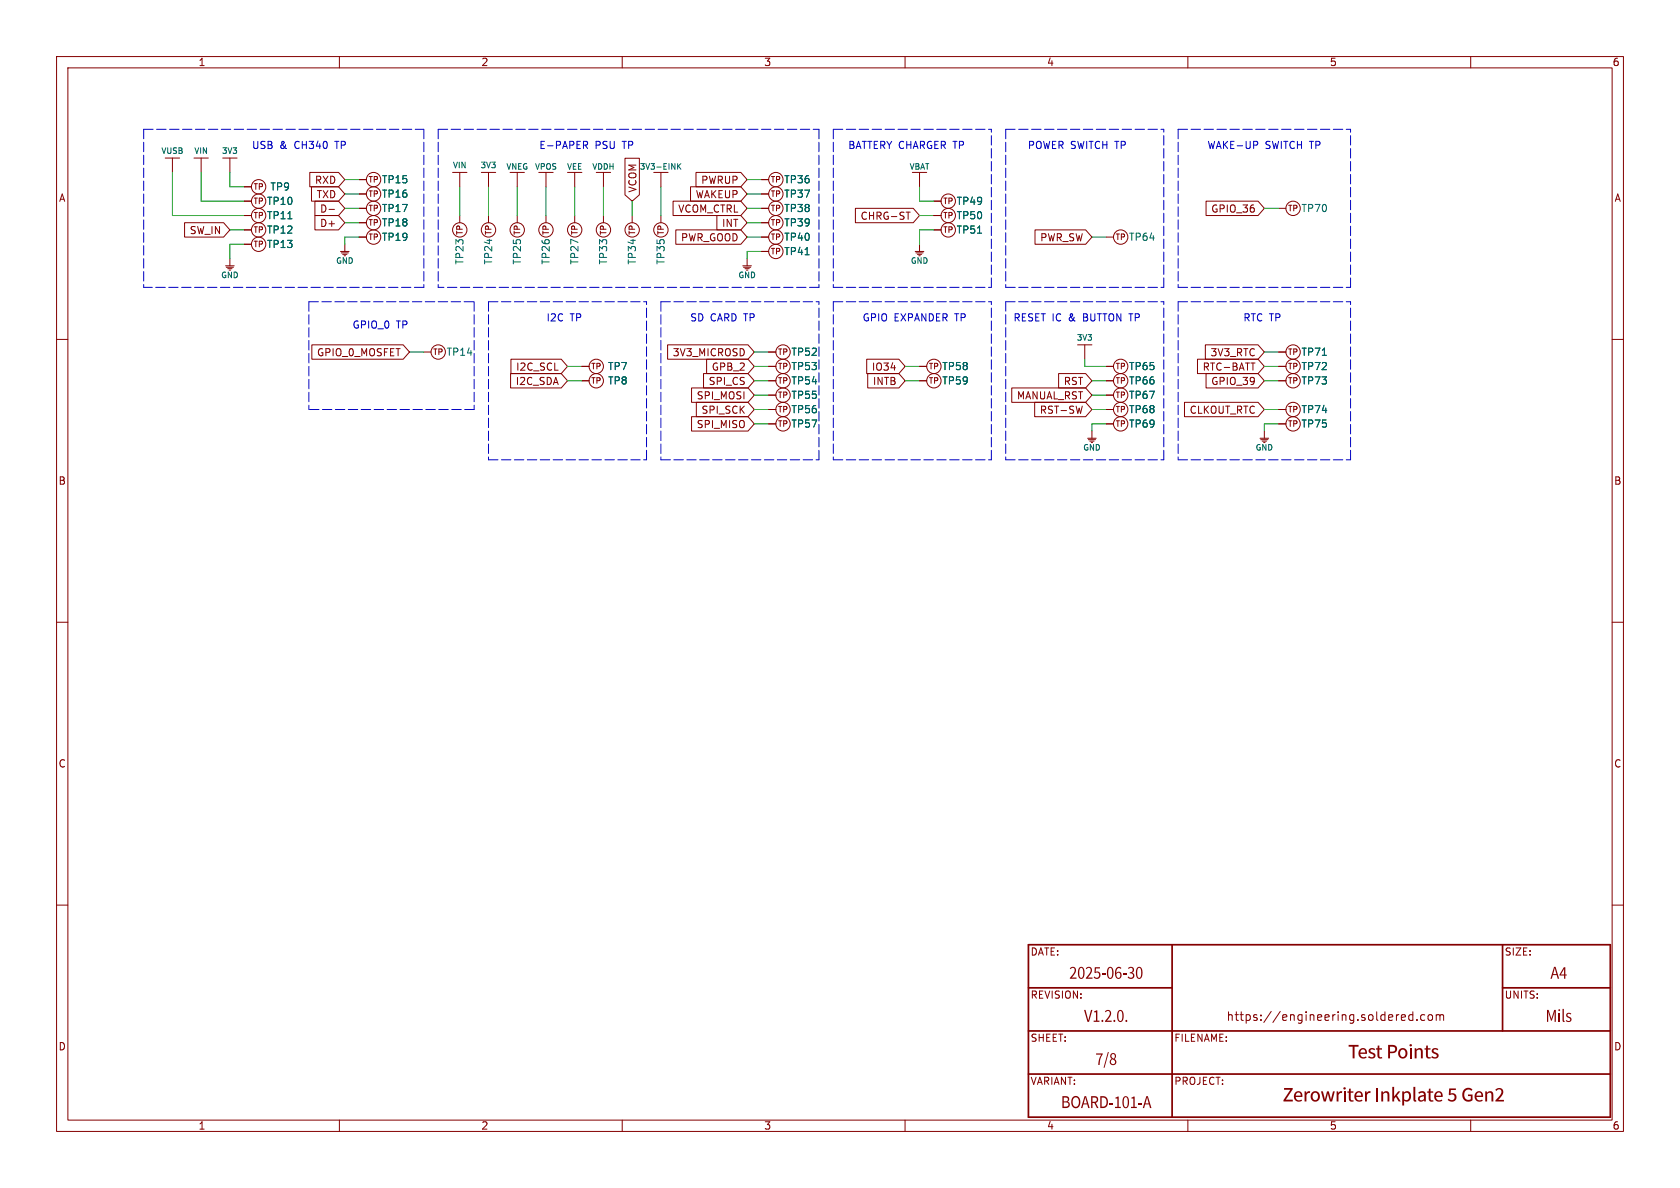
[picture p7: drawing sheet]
<svg xmlns="http://www.w3.org/2000/svg" width="297mm" height="210mm" viewBox="0 0 297 210" stroke-linecap="round" stroke-linejoin="round" font-family="sans-serif">
<g fill="none" stroke="#840000" stroke-width=".18">
<path d="M10 10h277v190h-277zM12 12h273v186h-273zM60 10v2M110 10v2M160 10v2M210 10v2M260 10v2M29.2 27.9h2.5M30.5 27.9v2.6M32.6 39.4h6.9l1.1 1.2-1.1 1.3h-6.9zM34.3 27.9h2.5M35.6 27.9v2.6"/>
<path d="M39.4 27.9h2.5M40.6 27.9v2.6M43.2 35.6h1.2M43.2 33h1.2M43.2 38.1h1.2M54.8 30.5h5l1.2 1.3-1.2 1.2h-5zM55.1 33h4.7l1.2 1.3-1.2 1.3h-4.7zM55.7 38.1h4.1l1.2 1.3-1.2 1.2h-4.1zM55.7 35.6h4.1l1.2 1.2-1.2 1.3h-4.1zM58.2 37h.9M63.5 39.4h1.3M63.5 36.8h1.3"/>
<path d="M63.5 31.8h1.3M63.5 34.3h1.3M80 30.5h2.5M81.3 30.5v2.5M81.3 38.1v1.3M85.1 30.5h2.5M86.4 30.5v2.5M86.4 38.1v1.3M90.2 30.5h2.5M91.4 30.5v2.5M91.4 38.1v1.3M95.2 30.5h2.6"/>
<path d="M96.5 30.5v2.5M96.5 38.1v1.3M100.3 30.5h2.6M101.6 30.5v2.5M101.6 38.1v1.3M105.4 30.5h2.5M106.7 30.5v2.5M106.7 38.1v1.3M110.5 28h2.5v6.4l-1.2 1.2-1.3-1.2zM111.8 38.1v1.3M115.6 30.5h2.5M116.8 30.5v2.5"/>
<path d="M116.8 38.1v1.3M119 35.6h12l1.1 1.2-1.1 1.3h-12zM122.1 33h8.9l1.1 1.3-1.1 1.3h-8.9zM123 30.5h8l1.1 1.3-1.1 1.2h-8zM126.7 38.1h4.3l1.1 1.3-1.1 1.2h-4.3zM134.6 39.4h1.3M134.6 36.8h1.3M134.6 31.8h1.3M134.6 34.3h1.3M151.2 36.8h10.2l1.2 1.3-1.2 1.3h-10.2zM160.2 37.5h.7M161.3 30.5h2.5"/>
<path d="M162.6 30.5v2.5M165.1 35.6h1.3M165.1 38.1h1.3M213.2 35.6h9.2l1.1 1.2-1.1 1.3h-9.2zM226.1 36.8h1.2M10 60h2M39.9 47h1.5M40 47.2h1.3M40.3 47.5h.7M40.5 47.8h.3M40.6 45.7v1.3M43.2 40.6h1.2"/>
<path d="M43.2 43.2h1.2M60.2 44.5h1.5M60.3 44.7h1.3M60.6 45h.7M60.8 45.2h.3M61 43.2v1.3M63.5 41.9h1.3M119.5 40.6h11.5l1.1 1.3-1.1 1.3h-11.5zM131.3 47h1.5M131.4 47.2h1.3M131.7 47.5h.8M132 47.8h.2"/>
<path d="M132.1 45.7v1.3M134.6 41.9h1.3M134.6 44.5h1.3M161.8 44.5h1.5M161.9 44.7h1.3M162.2 45h.7M162.4 45.2h.3M162.6 43.2v1.3M165.1 40.6h1.3M183 40.6h8.9l1.1 1.3-1.1 1.3h-8.9zM195.6 41.9h1.2M285 60h2"/>
<path d="M55.1 61h16.2l1.1 1.2-1.1 1.3h-16.2zM74.9 62.2h1.3M90.3 66h8.9l1.1 1.3-1.1 1.3h-8.9zM90.3 63.5h8.9l1.1 1.3-1.1 1.2h-8.9zM102.9 67.3h1.2M102.9 64.8h1.2M118 61h14.2l1.1 1.2-1.1 1.3h-14.2zM122.3 68.6h9.9l1.1 1.3-1.1 1.2h-9.9zM122.3 73.7h9.9l1.1 1.2-1.1 1.3h-9.9zM123.1 71.1h9.1l1.1 1.3-1.1 1.3h-9.1zM124.4 66h7.8l1.1 1.3-1.1 1.3h-7.8zM124.9 63.5h7.3l1.1 1.3-1.1 1.2h-7.3z"/>
<path d="M135.9 62.2h1.3M135.9 67.3h1.3M135.9 64.8h1.3M135.9 72.4h1.3M135.9 74.9h1.3M135.9 69.9h1.3M153.2 63.5h5.7l1.1 1.3-1.1 1.2h-5.7zM153.4 66h5.5l1.1 1.3-1.1 1.3h-5.5zM162.6 67.3h1.2M162.6 64.8h1.2M178.9 68.6h13l1.1 1.3-1.1 1.2h-13zM182.9 71.1h9l1.1 1.3-1.1 1.3h-9z"/>
<path d="M187.1 66h4.8l1.1 1.3-1.1 1.3h-4.8zM190.5 61h2.5M191.3 71.8l-.3 1.3M191.8 61v2.5M192.3 77.5h1.5M192.4 77.7h1.3M192.7 78h.7M192.9 78.2h.3M193 76.2v1.3M195.6 67.3h1.2M195.6 64.8h1.2M195.6 72.4h1.2"/>
<path d="M195.6 74.9h1.2M195.6 69.9h1.2M209.4 71.1h13l1.1 1.3-1.1 1.3h-13zM211.7 63.5h10.7l1.1 1.3-1.1 1.2h-10.7zM213.1 61h9.3l1.1 1.2-1.1 1.3h-9.3zM213.2 66h9.2l1.1 1.3-1.1 1.3h-9.2zM221.1 64.2h.8M222.8 77.5h1.5M222.9 77.7h1.3M223.1 78h.8M223.4 78.2h.2M223.5 76.2v1.3"/>
<path d="M226.1 62.2h1.2M226.1 67.3h1.2M226.1 64.8h1.2M226.1 72.4h1.2M226.1 74.9h1.2M10 110h2M285 110h2M10 160h2M285 160h2M248 179.4h.4l.1 .3-.8 .2M249.8 179.4h-.5l-.3 .3v.4l.2 .2h.6M249.8 178.9v1.5"/>
<path d="M251.9 179.4h-.5l-.2 .3v.4l.1 .2h.6M252.5 179.5l.2-.1 .5 .1 .1 .6-.2 .2-.4 .1-.2-.2zM253.9 179.5l.4-.1 .3 .2M253.9 179.4v1M254.6 179.6l.2-.2h.3l.1 1M254.6 179.6v.8M60 198v2M110 198v2M160 198v2M210 198v2M248.4 180.3l-.4 .1M250.5 180.2v.2"/>
<path d="M260 198v2"/>
<circle cx="45.7" cy="38.1" r="1.27"/>
<circle cx="45.7" cy="35.6" r="1.27"/>
<circle cx="45.7" cy="33" r="1.27"/>
<circle cx="66" cy="31.7" r="1.27"/>
<circle cx="66" cy="34.3" r="1.27"/>
<circle cx="66" cy="39.4" r="1.27"/>
<circle cx="66" cy="36.8" r="1.27"/>
<circle cx="137.2" cy="31.7" r="1.27"/>
<circle cx="137.2" cy="36.8" r="1.27"/>
<circle cx="137.2" cy="34.3" r="1.27"/>
<circle cx="137.2" cy="39.4" r="1.27"/>
<circle cx="167.6" cy="38.1" r="1.27"/>
<circle cx="167.6" cy="35.6" r="1.27"/>
<circle cx="228.6" cy="36.8" r="1.27"/>
<circle cx="45.7" cy="43.2" r="1.27"/>
<circle cx="45.7" cy="40.6" r="1.27"/>
<circle cx="66" cy="41.9" r="1.27"/>
<circle cx="81.3" cy="40.6" r="1.27"/>
<circle cx="86.4" cy="40.6" r="1.27"/>
<circle cx="91.4" cy="40.6" r="1.27"/>
<circle cx="96.5" cy="40.6" r="1.27"/>
<circle cx="101.6" cy="40.6" r="1.27"/>
<circle cx="106.7" cy="40.6" r="1.27"/>
<circle cx="111.8" cy="40.6" r="1.27"/>
<circle cx="116.8" cy="40.6" r="1.27"/>
<circle cx="137.2" cy="44.4" r="1.27"/>
<circle cx="137.2" cy="41.9" r="1.27"/>
<circle cx="167.6" cy="40.6" r="1.27"/>
<circle cx="198.1" cy="41.9" r="1.27"/>
<circle cx="77.5" cy="62.2" r="1.27"/>
<circle cx="105.4" cy="64.8" r="1.27"/>
<circle cx="105.4" cy="67.3" r="1.27"/>
<circle cx="138.4" cy="67.3" r="1.27"/>
<circle cx="138.4" cy="69.8" r="1.27"/>
<circle cx="138.4" cy="74.9" r="1.27"/>
<circle cx="138.4" cy="62.2" r="1.27"/>
<circle cx="138.4" cy="72.4" r="1.27"/>
<circle cx="138.4" cy="64.8" r="1.27"/>
<circle cx="165.1" cy="67.3" r="1.27"/>
<circle cx="165.1" cy="64.8" r="1.27"/>
<circle cx="198.1" cy="69.8" r="1.27"/>
<circle cx="198.1" cy="64.8" r="1.27"/>
<circle cx="198.1" cy="74.9" r="1.27"/>
<circle cx="198.1" cy="67.3" r="1.27"/>
<circle cx="198.1" cy="72.4" r="1.27"/>
<circle cx="228.6" cy="72.4" r="1.27"/>
<circle cx="228.6" cy="74.9" r="1.27"/>
<circle cx="228.6" cy="64.8" r="1.27"/>
<circle cx="228.6" cy="62.2" r="1.27"/>
<circle cx="228.6" cy="67.3" r="1.27"/>
</g>
<path d="M181.8 167h102.9v30.5h-102.9zM181.8 174.6h25.4M207.2 167v30.5M265.6 167v15.2M265.6 174.6h19.1M181.8 182.2h102.9M181.8 189.9h102.9" fill="none" stroke="#840000" stroke-width=".31"/>
<path d="M50.9 38.7h.7M119.8 28.9v1M119.9 29.3l.5 .6M120.4 28.9l-.6 .6M142.3 45h.8M172.8 41.2h.7M233.8 62.8h.7" fill="none" stroke="#006464" stroke-width=".18"/>
<path d="M103.2 25h.4l.3 .2-.1 .4-.6 .1M103.5 25.7l.4 .6M222.1 25l.3 .2-.1 .3-.2 .2" fill="none" stroke="#0000c2" stroke-width=".18"/>
<g fill="none" stroke="#0000c2" stroke-width=".18" stroke-dasharray="1.7 .6">
<path d="M25.4 22.9v27.9M25.4 22.9h49.5M74.9 22.9v27.9M77.5 22.9v27.9M77.5 22.9h67.3M144.8 22.9v27.9M147.3 22.9v27.9M147.3 22.9h28M177.8 22.9v27.9M177.8 22.9h27.9M208.3 22.9h30.5M208.3 22.9v27.9"/>
<path d="M54.6 53.3v19.1M54.6 53.3h29.2M74.9 50.8h-49.5M83.8 53.3v19.1M86.4 53.3h27.9M86.4 53.3v28M116.8 53.3v28M116.8 53.3h28M144.8 50.8h-67.3M147.3 50.8h28M147.3 53.3v28M147.3 53.3h28"/>
<path d="M175.3 50.8v-27.9M177.8 50.8h27.9M177.8 53.3v28M177.8 53.3h27.9M205.7 50.8v-27.9M208.3 53.3h30.5M208.3 53.3v28M208.3 50.8h30.5M238.8 50.8v-27.9M83.8 72.4h-29.2M86.4 81.3h27.9M114.3 81.3v-28"/>
<path d="M116.8 81.3h28M144.8 81.3v-28M147.3 81.3h28M175.3 81.3v-28M177.8 81.3h27.9M205.7 81.3v-28M208.3 81.3h30.5M238.8 81.3v-28"/>
</g>
<g fill="none" stroke="#009600" stroke-width=".18">
<path d="M30.5 30.5v7.6h12.7M35.6 30.5v5.1h7.6M40.6 30.5v2.5h2.6M61 36.8h2.5M61 34.3h2.5M61 39.4h2.5M61 31.8h2.5M81.3 33v5.1M86.4 33v5.1M91.4 33v5.1M96.5 33v5.1M101.6 33v5.1"/>
<path d="M106.7 33v5.1M111.8 35.6v2.5M116.8 33v5.1M132.1 36.8h2.5M132.1 34.3h2.5M132.1 39.4h2.5M132.1 31.8h2.5M162.6 33v2.6h2.5M162.6 38.1h2.5M223.5 36.8h2.6M40.6 40.6h2.6M43.2 43.2h-2.6v2.5"/>
<path d="M63.5 41.9h-2.5v1.3M132.1 41.9h2.5M134.6 44.5h-2.5v1.2M165.1 40.6h-2.5v2.6M193 41.9h2.6M72.4 62.2h2.5M100.3 67.3h2.6M100.3 64.8h2.6M133.3 67.3h2.6M133.3 69.9h2.6M133.3 72.4h2.6M133.3 62.2h2.6"/>
<path d="M133.3 64.8h2.6M133.3 74.9h2.6M160 67.3h2.6M160 64.8h2.6M191.8 63.5v1.3h3.8M193 67.3h2.6M193 69.9h2.6M193 72.4h2.6M195.6 74.9h-2.6v1.3M223.5 67.3h2.6M223.5 72.4h2.6M223.5 62.2h2.6"/>
<path d="M223.5 64.8h2.6M226.1 74.9h-2.6v1.3"/>
</g>
<g font-size="3.5" fill="#840000">
<text x="238.3" y="188.3">TestPoints</text>
<text x="226.7" y="195.9">ZerowriterInkplate5Gen2</text>
</g>
<g font-size="3.2" fill="#840000">
<text x="189" y="174.1">2025-06-30</text>
<text x="274.1" y="174.1">A4</text>
<text x="191.6" y="181.7">V1.2.0.</text>
<text x="273.2" y="181.7">Mils</text>
<text x="193.7" y="189.3">7/8</text>
<text x="187.6" y="197">BOARD-101-A</text>
</g>
<text font-size="2.1" fill="#840000" x="216.7" y="180.7">https://engineering.soldered.com</text>
<g font-size="1.8" fill="#840000">
<text x="35" y="11.9">1</text>
<text x="85" y="11.9">2</text>
<text x="135" y="11.9">3</text>
<text x="185" y="11.9">4</text>
<text x="235" y="11.9">5</text>
<text x="285" y="11.9">6</text>
<text x="10.3" y="35.9">A</text>
<text x="55.6" y="32.7">RXD</text>
<text x="55.9" y="35.2">TXD</text>
<text x="112.7" y="34.1" transform="rotate(-90 112.7 34.1)">VCOM</text>
<text x="122.9" y="35.2">WAKEUP</text>
<text x="123.9" y="32.7">PWRUP</text>
<text x="285.3" y="35.9">A</text>
<text x="33.4" y="41.6">SW_IN</text>
<text x="56.5" y="40.3">D+</text>
<text x="56.5" y="37.8">D-</text>
<text x="119.8" y="37.8">VCOM_CTRL</text>
<text x="127.5" y="40.3">INT</text>
<text x="152" y="39.1">CHRG-ST</text>
<text x="214" y="37.8">GPIO_36</text>
<text x="120.3" y="42.9">PWR_GOOD</text>
<text x="183.8" y="42.9">PWR_SW</text>
<text x="55.9" y="63.2">GPIO_0_MOSFET</text>
<text x="91.1" y="65.7">I2C_SCL</text>
<text x="118.8" y="63.2">3V3_MICROSD</text>
<text x="125.7" y="65.7">GPB_2</text>
<text x="154" y="65.7">IO34</text>
<text x="212.5" y="65.7">RTC-BATT</text>
<text x="213.9" y="63.2">3V3_RTC</text>
<text x="91.1" y="68.3">I2C_SDA</text>
<text x="123.1" y="70.8">SPI_MOSI</text>
<text x="125.2" y="68.3">SPI_CS</text>
<text x="154.2" y="68.3">INTB</text>
<text x="179.7" y="70.8">MANUAL_RST</text>
<text x="188" y="68.3">RST</text>
<text x="214" y="68.3">GPIO_39</text>
<text x="123.1" y="75.9">SPI_MISO</text>
<text x="123.9" y="73.3">SPI_SCK</text>
<text x="183.7" y="73.3">RST-SW</text>
<text x="210.2" y="73.3">CLKOUT_RTC</text>
<text x="10.3" y="85.9">B</text>
<text x="285.3" y="85.9">B</text>
<text x="10.3" y="135.9">C</text>
<text x="285.3" y="135.9">C</text>
<text x="182.1" y="169.1">DATE:</text>
<text x="265.9" y="169.1">SIZE:</text>
<text x="182.1" y="176.7">REVISION:</text>
<text x="265.9" y="176.7">UNITS:</text>
<text x="10.3" y="185.9">D</text>
<text x="182.1" y="184.4">SHEET:</text>
<text x="207.5" y="184.4">FILENAME:</text>
<text x="285.3" y="185.9">D</text>
<text x="182.1" y="192">VARIANT:</text>
<text x="207.5" y="192">PROJECT:</text>
<text x="35" y="199.9">1</text>
<text x="85" y="199.9">2</text>
<text x="135" y="199.9">3</text>
<text x="185" y="199.9">4</text>
<text x="235" y="199.9">5</text>
<text x="285" y="199.9">6</text>
</g>
<g font-size="1.8" fill="#0000c2">
<text x="44.4" y="26.4">USB</text>
<text x="49.4" y="26.4">&amp;</text>
<text x="52.2" y="26.4">CH340</text>
<text x="59.6" y="26.4">TP</text>
<text x="95.2" y="26.4">E-PAPER</text>
<text x="105.2" y="26.4">PSU</text>
<text x="110.2" y="26.4">TP</text>
<text x="149.9" y="26.4">BATTERY CHARGER TP</text>
<text x="181.6" y="26.4">POWER SWITCH TP</text>
<text x="213.4" y="26.4">WAKE-UP</text>
<text x="223.7" y="26.4">SWITCH TP</text>
<text x="62.2" y="58.2">GPIO_0</text>
<text x="70.1" y="58.2">TP</text>
<text x="96.5" y="56.9">I2C</text>
<text x="100.8" y="56.9">TP</text>
<text x="121.9" y="56.9">SD CARD TP</text>
<text x="152.4" y="56.9">GPIO EXPANDER TP</text>
<text x="179.1" y="56.9">RESET IC</text>
<text x="189" y="56.9">&amp;</text>
<text x="191.8" y="56.9">BUTTON TP</text>
<text x="219.7" y="56.9">RTC TP</text>
</g>
<g font-size="1.8" fill="#006464">
<text x="47.7" y="33.9">TP9</text>
<text x="67.4" y="32.6">TP15</text>
<text x="67.4" y="35.2">TP16</text>
<text x="138.5" y="32.6">TP36</text>
<text x="138.5" y="35.2">TP37</text>
<text x="47.1" y="36.4">TP10</text>
<text x="47.1" y="41.5">TP12</text>
<text x="47.1" y="39">TP11</text>
<text x="67.4" y="40.2">TP18</text>
<text x="67.4" y="37.7">TP17</text>
<text x="138.5" y="40.2">TP39</text>
<text x="138.5" y="37.7">TP38</text>
<text x="169" y="41.5">TP51</text>
<text x="169" y="36.4">TP49</text>
<text x="169" y="39">TP50</text>
<text x="230" y="37.7">TP70</text>
<text x="47.1" y="44">TP13</text>
<text x="67.4" y="42.8">TP19</text>
<text x="82.1" y="46.9" transform="rotate(-90 82.1 46.9)">TP23</text>
<text x="87.2" y="46.9" transform="rotate(-90 87.2 46.9)">TP24</text>
<text x="92.3" y="46.9" transform="rotate(-90 92.3 46.9)">TP25</text>
<text x="97.4" y="46.9" transform="rotate(-90 97.4 46.9)">TP26</text>
<text x="102.5" y="46.9" transform="rotate(-90 102.5 46.9)">TP27</text>
<text x="107.5" y="46.9" transform="rotate(-90 107.5 46.9)">TP33</text>
<text x="112.6" y="46.9" transform="rotate(-90 112.6 46.9)">TP34</text>
<text x="117.7" y="46.9" transform="rotate(-90 117.7 46.9)">TP35</text>
<text x="138.5" y="45.3">TP41</text>
<text x="138.5" y="42.8">TP40</text>
<text x="199.5" y="42.8">TP64</text>
<text x="78.8" y="63.1">TP14</text>
<text x="107.4" y="65.6">TP7</text>
<text x="139.8" y="63.1">TP52</text>
<text x="139.8" y="65.6">TP53</text>
<text x="166.5" y="65.6">TP58</text>
<text x="199.5" y="65.6">TP65</text>
<text x="230" y="65.6">TP72</text>
<text x="230" y="63.1">TP71</text>
<text x="107.4" y="68.2">TP8</text>
<text x="139.8" y="68.2">TP54</text>
<text x="139.8" y="70.7">TP55</text>
<text x="166.5" y="68.2">TP59</text>
<text x="199.5" y="68.2">TP66</text>
<text x="199.5" y="70.7">TP67</text>
<text x="230" y="68.2">TP73</text>
<text x="139.8" y="73.3">TP56</text>
<text x="139.8" y="75.8">TP57</text>
<text x="199.5" y="73.3">TP68</text>
<text x="199.5" y="75.8">TP69</text>
<text x="230" y="73.3">TP74</text>
<text x="230" y="75.8">TP75</text>
</g>
<g font-size="1.4" fill="#006464">
<text x="28.4" y="27.4">VUSB</text>
<text x="34.2" y="27.4">VIN</text>
<text x="39.1" y="27.4">3V3</text>
<text x="80" y="29.9">VIN</text>
<text x="84.9" y="29.9">3V3</text>
<text x="89.4" y="30.2">VNEG</text>
<text x="94.5" y="30.2">VPOS</text>
<text x="100.1" y="30.2">VEE</text>
<text x="104.6" y="30.2">VDDH</text>
<text x="113" y="30.2">3V3-EINK</text>
<text x="160.7" y="30.2">VBAT</text>
<text x="59.3" y="46.8">GND</text>
<text x="160.9" y="46.8">GND</text>
<text x="39" y="49.4">GND</text>
<text x="130.4" y="49.4">GND</text>
<text x="190.3" y="60.4">3V3</text>
<text x="191.4" y="79.8">GND</text>
<text x="221.9" y="79.8">GND</text>
</g>
<g font-size="1.4" fill="#840000">
<text x="44.7" y="33.7">TP</text>
<text x="65" y="32.5">TP</text>
<text x="65" y="35">TP</text>
<text x="136.2" y="32.5">TP</text>
<text x="136.2" y="35">TP</text>
<text x="44.7" y="36.3">TP</text>
<text x="44.7" y="41.4">TP</text>
<text x="44.7" y="38.8">TP</text>
<text x="65" y="40.1">TP</text>
<text x="65" y="37.6">TP</text>
<text x="82" y="41.6" transform="rotate(-90 82 41.6)">TP</text>
<text x="87.1" y="41.6" transform="rotate(-90 87.1 41.6)">TP</text>
<text x="92.2" y="41.6" transform="rotate(-90 92.2 41.6)">TP</text>
<text x="97.2" y="41.6" transform="rotate(-90 97.2 41.6)">TP</text>
<text x="102.3" y="41.6" transform="rotate(-90 102.3 41.6)">TP</text>
<text x="107.4" y="41.6" transform="rotate(-90 107.4 41.6)">TP</text>
<text x="112.5" y="41.6" transform="rotate(-90 112.5 41.6)">TP</text>
<text x="117.6" y="41.6" transform="rotate(-90 117.6 41.6)">TP</text>
<text x="136.2" y="40.1">TP</text>
<text x="136.2" y="37.6">TP</text>
<text x="166.6" y="41.4">TP</text>
<text x="166.6" y="36.3">TP</text>
<text x="166.6" y="38.8">TP</text>
<text x="227.6" y="37.6">TP</text>
<text x="44.7" y="43.9">TP</text>
<text x="65" y="42.6">TP</text>
<text x="136.2" y="45.2">TP</text>
<text x="136.2" y="42.6">TP</text>
<text x="197.1" y="42.6">TP</text>
<text x="76.5" y="63">TP</text>
<text x="104.4" y="65.5">TP</text>
<text x="137.4" y="63">TP</text>
<text x="137.4" y="65.5">TP</text>
<text x="164.1" y="65.5">TP</text>
<text x="197.1" y="65.5">TP</text>
<text x="227.6" y="65.5">TP</text>
<text x="227.6" y="63">TP</text>
<text x="104.4" y="68">TP</text>
<text x="137.4" y="68">TP</text>
<text x="137.4" y="70.6">TP</text>
<text x="164.1" y="68">TP</text>
<text x="197.1" y="68">TP</text>
<text x="197.1" y="70.6">TP</text>
<text x="227.6" y="68">TP</text>
<text x="137.4" y="73.1">TP</text>
<text x="137.4" y="75.7">TP</text>
<text x="197.1" y="73.1">TP</text>
<text x="197.1" y="75.7">TP</text>
<text x="227.6" y="73.1">TP</text>
<text x="227.6" y="75.7">TP</text>
</g>
</svg>
